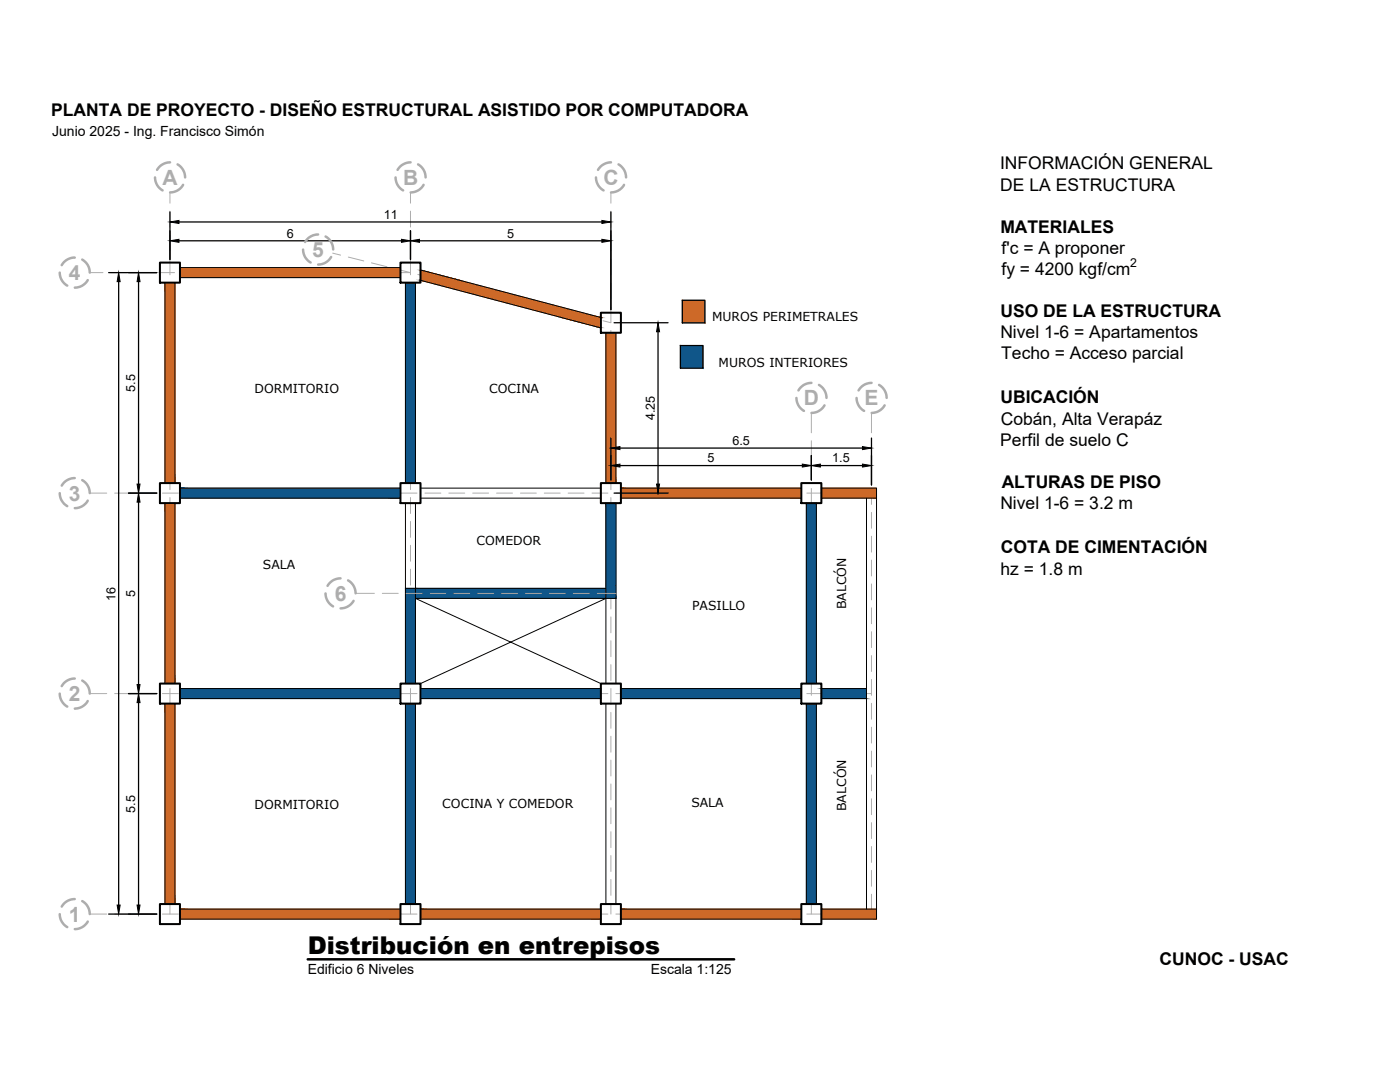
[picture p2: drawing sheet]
<svg xmlns="http://www.w3.org/2000/svg" width="279mm" height="216mm" viewBox="0 0 279 216" stroke-linecap="round" stroke-linejoin="round" font-family="sans-serif">
<!-- layer: 02 Perfiles grilla -->
<g fill="none" stroke="#adadad" stroke-width=".2">
<path d="M33.9 38.4v2.1M81.9 38.4v2.1M121.9 38.4v2.1M17.9 54.4h2.6M22.1 54.4h3.2M26.9 54.4h3.2M31.7 54.4h3.1M33.9 42.1v3.2M33.9 46.9v3.2M33.9 51.7v3.1M33.9 56.4v3.2M36.4 54.4h3.2"/>
<path d="M41.2 54.4h3.2M45.9 54.4h3.2M50.7 54.4h3.2M55.5 54.4h3.1M60.2 54.4h3.2M65 54.4h3.2M66.4 50.5l1.6 .4M69.5 51.3l3.1 .8M69.8 54.4h3.1M74.1 52.5l3.1 .7M74.5 54.4h3.2M78.8 53.6l3 .8"/>
<path d="M79.3 54.4h2.6M81.9 42.1v3.2M81.9 46.9v3.2M81.9 51.7v3.1M81.9 56.4v3.2M83.4 54.8l3.1 .7M88 55.9l3.1 .8M92.6 57.1l3.1 .7M97.2 58.2l3.1 .8M101.9 59.4l3 .8M121.9 42.1v3.2M121.9 46.9v3.2"/>
<path d="M121.9 51.7v3.1M121.9 56.4v3.2M33.9 61.2v3.2M33.9 65.9v3.2M33.9 70.7v3.2M33.9 75.5v3.1M81.9 61.2v3.2M81.9 65.9v3.2M81.9 70.7v3.2M81.9 75.5v3.1M106.5 60.5l3.1 .8M111.1 61.7l3.1 .8"/>
<path d="M115.7 62.8l3.1 .8M120.3 64l1.6 .4M121.9 61.2v3.2M121.9 65.9v3.2M121.9 70.7v3.2M121.9 75.5v3.1M17.9 98.4h3.4M22.9 98.4h3.2M27.7 98.4h3.1M32.4 98.4h3.2M33.9 80.2v3.2M33.9 85v3.2"/>
<path d="M33.9 89.8v3.1M33.9 94.5v3.2M33.9 99.3v3.2M37.2 98.4h3.2M41.9 98.4h3.2M46.7 98.4h3.2M51.5 98.4h3.1M56.2 98.4h3.2M61 98.4h3.2M65.8 98.4h3.1M70.5 98.4h3.2M75.3 98.4h3.2"/>
<path d="M80 98.4h3.2M81.9 80.2v3.2M81.9 85v3.2M81.9 89.8v3.1M81.9 94.5v3.2M81.9 99.3v3.2M84.8 98.4h3.2M89.6 98.4h3.1M94.3 98.4h3.2M99.1 98.4h3.2M103.9 98.4h3.1M108.6 98.4h3.2"/>
<path d="M113.4 98.4h3.2M118.1 98.4h3.2M121.9 80.2v3.2M121.9 85v3.2M121.9 89.8v3.1M121.9 94.5v3.2M121.9 99.3v3.2M122.9 98.4h3.2M127.7 98.4h3.1M132.4 98.4h3.2M137.2 98.4h3.2M142 98.4h3.1"/>
<path d="M146.7 98.4h3.2M151.5 98.4h3.2M156.2 98.4h3.2M161 98.4h3.2M161.9 82.4v4M161.9 87.9v3.2M161.9 92.7v3.2M161.9 97.5v3.1M165.8 98.4h3.1M170.5 98.4h3.4M173.9 82.4v4M173.9 87.9v3.2"/>
<path d="M173.9 92.7v3.2M173.9 97.5v3.1M33.9 104v3.2M33.9 108.8v3.2M33.9 113.6v3.1M33.9 118.3v3.2M71 118.4h3.7M76.3 118.4h3.2M81.1 118.4h3.1M81.9 104v3.2M81.9 108.8v3.2M81.9 113.6v3.1"/>
<path d="M81.9 118.3v3.2M85.8 118.4h3.2M90.6 118.4h3.2M95.4 118.4h3.1M100.1 118.4h3.2M104.9 118.4h3.2M109.6 118.4h3.2M114.4 118.4h3.2M119.2 118.4h3.7M121.9 104v3.2M121.9 108.8v3.2M121.9 113.6v3.1"/>
<path d="M121.9 118.3v3.2M161.9 102.2v3.2M161.9 107v3.2M161.9 111.8v3.1M161.9 116.5v3.2M173.9 102.2v3.2M173.9 107v3.2M173.9 111.8v3.1M173.9 116.5v3.2M17.9 138.4h3.4M22.9 138.4h3.2M27.7 138.4h3.1"/>
<path d="M32.4 138.4h3.2M33.9 123.1v3.2M33.9 127.9v3.1M33.9 132.6v3.2M33.9 137.4v3.2M37.2 138.4h3.2M41.9 138.4h3.2M46.7 138.4h3.2M51.5 138.4h3.1M56.2 138.4h3.2M61 138.4h3.2M65.8 138.4h3.1"/>
<path d="M70.5 138.4h3.2M75.3 138.4h3.2M80 138.4h3.2M81.9 123.1v3.2M81.9 127.9v3.1M81.9 132.6v3.2M81.9 137.4v3.2M84.8 138.4h3.2M89.6 138.4h3.1M94.3 138.4h3.2M99.1 138.4h3.2M103.9 138.4h3.1"/>
<path d="M108.6 138.4h3.2M113.4 138.4h3.2M118.1 138.4h3.2M121.9 123.1v3.2M121.9 127.9v3.1M121.9 132.6v3.2M121.9 137.4v3.2M122.9 138.4h3.2M127.7 138.4h3.1M132.4 138.4h3.2M137.2 138.4h3.2M142 138.4h3.1"/>
<path d="M146.7 138.4h3.2M151.5 138.4h3.2M156.2 138.4h3.2M161 138.4h3.2M161.9 121.3v3.2M161.9 126v3.2M161.9 130.8v3.2M161.9 135.6v3.1M165.8 138.4h3.1M170.5 138.4h3.4M173.9 121.3v3.2M173.9 126v3.2"/>
<path d="M173.9 130.8v3.2M173.9 135.6v3.1M33.9 142.1v3.2M33.9 146.9v3.2M33.9 151.7v3.1M33.9 156.4v3.2M81.9 142.1v3.2M81.9 146.9v3.2M81.9 151.7v3.1M81.9 156.4v3.2M121.9 142.1v3.2M121.9 146.9v3.2"/>
<path d="M121.9 151.7v3.1M121.9 156.4v3.2M161.9 140.3v3.2M161.9 145.1v3.2M161.9 149.9v3.1M161.9 154.6v3.2M161.9 159.4v3.2M173.9 140.3v3.2M173.9 145.1v3.2M173.9 149.9v3.1M173.9 154.6v3.2M173.9 159.4v3.2"/>
<path d="M33.9 161.2v3.2M33.9 166v3.1M33.9 170.7v3.2M33.9 175.5v3.2M81.9 161.2v3.2M81.9 166v3.1M81.9 170.7v3.2M81.9 175.5v3.2M121.9 161.2v3.2M121.9 166v3.1M121.9 170.7v3.2M121.9 175.5v3.2"/>
<path d="M161.9 164.1v3.2M161.9 168.9v3.2M161.9 173.7v3.1M161.9 178.4v4M173.9 178.4v4h-3.4M173.9 164.1v3.2M173.9 168.9v3.2M173.9 173.7v3.1M17.9 182.4h3.4M22.9 182.4h3.2M27.7 182.4h3.1M32.4 182.4h3.2"/>
<path d="M33.9 180.2v2.2M37.2 182.4h3.2M41.9 182.4h3.2M46.7 182.4h3.2M51.5 182.4h3.1M56.2 182.4h3.2M61 182.4h3.2M65.8 182.4h3.1M70.5 182.4h3.2M75.3 182.4h3.2M80 182.4h3.2M81.9 180.2v2.2"/>
<path d="M84.8 182.4h3.2M89.6 182.4h3.1M94.3 182.4h3.2M99.1 182.4h3.2M103.9 182.4h3.1M108.6 182.4h3.2M113.4 182.4h3.2M118.1 182.4h3.2M121.9 180.2v2.2M122.9 182.4h3.2M127.7 182.4h3.1M132.4 182.4h3.2"/>
<path d="M137.2 182.4h3.2M142 182.4h3.1M146.7 182.4h3.2M151.5 182.4h3.2M156.2 182.4h3.2M161 182.4h3.2M165.8 182.4h3.1"/>
</g>
<g fill="none" stroke="#adadad" stroke-width=".5">
<path d="M30.9 35.4a2.96 2.96 0 0 0 1.5 2.6M33.9 32.4a3 3 0 0 0-2.6 1.5M35.4 32.8a3 3 0 0 1 1.5 2.6M36.5 36.9a2.97 2.97 0 0 1-2.6 1.5M78.9 35.4a2.96 2.96 0 0 0 1.6 2.6M81.9 32.4a3 3 0 0 0-2.6 1.5M83.4 32.8a2.97 2.97 0 0 1 1.5 2.6M84.5 36.9a2.94 2.94 0 0 1-2.5 1.5M118.9 35.4a2.94 2.94 0 0 0 1.6 2.6M121.9 32.4a3 3 0 0 0-2.6 1.5M123.4 32.8a2.97 2.97 0 0 1 1.5 2.6M124.5 36.9a2.97 2.97 0 0 1-2.6 1.5"/>
<path d="M11.9 54.4a2.96 2.96 0 0 0 1.5 2.6M14.9 51.4a2.95 2.95 0 0 0-2.6 1.5M16.4 51.8a2.97 2.97 0 0 1 1.5 2.6M17.5 55.9a2.96 2.96 0 0 1-2.6 1.5M60.5 49.8a2.96 2.96 0 0 0 1.5 2.6M63.5 46.8a3 3 0 0 0-2.6 1.5M65 47.2a3 3 0 0 1 1.5 2.6M66.1 51.3a2.97 2.97 0 0 1-2.6 1.5M158.9 79.4a2.96 2.96 0 0 0 1.6 2.6M161.9 76.4a2.94 2.94 0 0 0-2.6 1.5M163.4 76.8a3 3 0 0 1 1.5 2.6M170.9 79.4a2.96 2.96 0 0 0 1.6 2.6"/>
<path d="M173.9 76.4a2.98 2.98 0 0 0-2.6 1.5M175.4 76.8a3 3 0 0 1 1.5 2.6M11.9 98.4a2.99 2.99 0 0 0 1.5 2.6M14.9 95.4a3 3 0 0 0-2.6 1.5M16.4 95.8a2.97 2.97 0 0 1 1.5 2.6M17.5 99.9a2.9 2.9 0 0 1-2.6 1.5M164.5 80.9a2.99 2.99 0 0 1-2.5 1.5M176.5 80.9a2.99 2.99 0 0 1-2.5 1.5M65 118.4a2.99 2.99 0 0 0 1.5 2.6M68 115.4a2.94 2.94 0 0 0-2.6 1.5M69.5 115.8a2.97 2.97 0 0 1 1.5 2.6M70.6 119.9a2.99 2.99 0 0 1-2.6 1.5"/>
<path d="M11.9 138.4a2.96 2.96 0 0 0 1.5 2.6M14.9 135.4a2.95 2.95 0 0 0-2.6 1.5M16.4 135.8a2.97 2.97 0 0 1 1.5 2.6M17.5 139.9a2.94 2.94 0 0 1-2.6 1.5M14.9 179.4a3 3 0 0 0-2.6 1.5M16.4 179.8a2.97 2.97 0 0 1 1.5 2.6M11.9 182.4a2.99 2.99 0 0 0 1.5 2.6M17.5 183.9a2.9 2.9 0 0 1-2.6 1.5"/>
</g>
<!-- layer: 01 Planta caminamiento -->
<g fill="#cd6928" stroke="#cd6928" stroke-width=".2">
<path d="M112.1 63.4h7.8v2z"/>
<path d="M35.9 53.4l44 2v-2zM35.9 53.4l44 2h-44z"/>
<path d="M83.9 53.9l7.9 2zM83.9 53.9l7.9 2h-7.9z"/>
<path d="M83.9 55.9l36 7.5-28.1-7.5zM83.9 55.9l36 7.5h-7.8z"/>
<path d="M112.1 63.4l7.8 2zM119.7 65.4h.2z"/>
<path d="M32.9 56.4l2 40v-40zM32.9 56.4l2 40h-2z"/>
<path d="M32.9 100.4l2 36v-36zM32.9 100.4l2 36h-2z"/>
<path d="M32.9 140.4l2 40v-40zM32.9 140.4l2 40h-2z"/>
<path d="M163.9 181.4l11 2v-2zM163.9 181.4l11 2h-11z"/>
<path d="M123.9 181.4l36 2v-2zM123.9 181.4l36 2h-36z"/>
<path d="M83.9 181.4l36 2v-2zM83.9 181.4l36 2h-36z"/>
<path d="M35.9 181.4l44 2v-2zM35.9 181.4l44 2h-44z"/>
<path d="M120.9 66.4l2 30v-30zM120.9 66.4l2 30h-2z"/>
<path d="M163.9 97.4l11 2v-2zM163.9 97.4l11 2h-11z"/>
<path d="M123.9 97.4l36 2v-2zM123.9 97.4l36 2h-36z"/>
<path d="M136.2 59.9l4.5 4.5v-4.5zM136.2 59.9l4.5 4.5h-4.5z"/>
</g>
<!-- layer: 01 Planta muros -->
<g fill="none" stroke="#000" stroke-width=".4">
<path d="M31.9 52.4h4v4h-4zM79.9 52.4h4v4h-4zM119.9 62.4h4v4h-4zM31.9 96.4h4v4h-4zM79.9 96.4h4v4h-4zM119.9 96.4h4v4h-4zM159.9 96.4h4v4h-4zM31.9 136.4h4v4h-4zM79.9 136.4h4v4h-4zM119.9 136.4h4v4h-4zM159.9 136.4h4v4h-4zM31.9 180.4h4v4h-4z"/>
<path d="M79.9 180.4h4v4h-4zM119.9 180.4h4v4h-4zM159.9 180.4h4v4h-4z"/>
</g>
<!-- layer: 01 Planta caminamiento -->
<g fill="#105689" stroke="#105689" stroke-width=".2">
<path d="M80.9 140.4l2 40v-40zM80.9 140.4l2 40h-2z"/>
<path d="M120.9 100.4l2 19v-19zM120.9 100.4l2 19h-2z"/>
<path d="M82.9 117.4l38 2v-2zM82.9 117.4l38 2h-38z"/>
<path d="M160.9 100.4l2 36v-36zM160.9 100.4l2 36h-2z"/>
<path d="M163.9 137.4l9 2v-2zM163.9 137.4l9 2h-9z"/>
<path d="M123.9 137.4l36 2v-2zM123.9 137.4l36 2h-36z"/>
<path d="M83.9 137.4l36 2v-2zM83.9 137.4l36 2h-36z"/>
<path d="M35.9 137.4l44 2v-2zM35.9 137.4l44 2h-44z"/>
<path d="M160.9 140.4l2 40v-40zM160.9 140.4l2 40h-2z"/>
<path d="M80.9 117.4l2 19v-19zM80.9 117.4l2 19h-2z"/>
<path d="M80.9 56.4l2 40v-40zM80.9 56.4l2 40h-2z"/>
<path d="M35.9 97.4l44 2v-2zM35.9 97.4l44 2h-44z"/>
<path d="M135.8 69l4.5 4.4v-4.4zM135.8 69l4.5 4.4h-4.5z"/>
</g>
<g fill="none" stroke="#000" stroke-width=".2">
<path d="M32.9 56.4v40M34.9 56.4v40M35.9 53.4h44M35.9 55.4h44M80.9 56.4v40M82.9 56.4v40M83.7 55.9l36.2 9.5M83.9 53.9l36.3 9.5M120.9 66.4v30M122.9 66.4v30M35.9 97.4h44M35.9 99.4h44"/>
<path d="M83.9 97.4h36M83.9 99.4h36M123.9 97.4h36M123.9 99.4h36M163.9 99.4h9v82h-9M163.9 97.4h11v86h-11M172.9 99.4h2M32.9 100.4v36M34.9 100.4v36M80.9 100.4v36M80.9 117.4h40M82.9 100.4v36"/>
<path d="M120.9 100.4v36M120.9 119.4h2M122.9 100.4v36M160.9 100.4v36M162.9 100.4v36M35.9 137.4h44M35.9 139.4h44M83.9 136.4l37-17h-38l37 17M83.9 137.4h36M83.9 139.4h36M123.9 137.4h36M123.9 139.4h36"/>
<path d="M163.9 137.4h9M163.9 139.4h9M32.9 140.4v40M34.9 140.4v40M80.9 140.4v40M82.9 140.4v40M120.9 140.4v40M122.9 140.4v40M160.9 140.4v40M162.9 140.4v40M35.9 181.4h44M35.9 183.4h44"/>
<path d="M83.9 181.4h36M83.9 183.4h36M123.9 181.4h36M123.9 183.4h36M172.9 181.4h2"/>
</g>
<g fill="none" stroke="#000" stroke-width=".25">
<path d="M21.7 54.4h9.6M23.7 56.2v124.4M27.7 56.2v40.4M33.9 42.3v9.5M35.7 48h44.4M35.7 44.3h84.4M81.9 46v5.8M83.7 48h36.4M121.9 42.3v19.5M136.2 59.9h4.5v4.5h-4.5zM122.6 64.4h10.7M131.3 66.2v30.4"/>
<path d="M135.8 69h4.5v4.4h-4.5zM25.7 98.4h5.6M121.9 87.4v8.4M122.6 98.4h10.7M123.7 92.9h36.4M123.7 89.4h48.4M161.9 90.9v4.9M163.7 92.9h8.4M173.9 87.4v9.4M27.7 100.2v36.4M25.7 138.4h5.6M27.7 140.2v40.4"/>
<path d="M21.7 182.4h9.6"/>
</g>
<g fill="#000" stroke="#000" stroke-width=".2">
<path d="M23.7 54.4l.3 1.8h-.6zM27.7 54.4l.2 1.8h-.5zM33.9 48l1.8-.2v.6zM33.9 44.3l1.8-.3v.6zM80.1 47.8l1.8 .2-1.8 .4zM81.9 48l1.8-.2v.6zM120.1 47.8l1.8 .2-1.8 .4zM120.1 44l1.8 .3-1.8 .3zM131.3 64.4l.3 1.8h-.6zM27.4 96.6h.5l-.2 1.8zM121.9 92.9l1.8-.3v.6zM121.9 89.4l1.8-.3v.6z"/>
<path d="M131 96.6h.6l-.3 1.8zM160.1 92.6l1.8 .3-1.8 .3zM161.9 92.9l1.8-.3v.6zM172.1 92.6l1.8 .3-1.8 .3zM172.1 89.1l1.8 .3-1.8 .3zM27.7 98.4l.2 1.8h-.5zM27.4 136.6h.5l-.2 1.8zM27.7 138.4l.2 1.8h-.5zM23.4 180.6h.6l-.3 1.8zM27.4 180.6h.5l-.2 1.8z"/>
</g>
<path d="M61.4 191.4h85.1" fill="none" stroke="#000" stroke-width=".5"/>
<text font-size="4.9" x="61.4" y="190.4">Distribución en entrepisos</text>
<g font-size="4.2" fill="#adadad">
<text x="32.4" y="36.9">A</text>
<text x="80.4" y="36.9">B</text>
<text x="120.4" y="36.9">C</text>
<text x="62.3" y="51.2">5</text>
<text x="13.8" y="55.9">4</text>
<text x="160.4" y="80.9">D</text>
<text x="172.5" y="80.9">E</text>
<text x="13.8" y="99.9">3</text>
<text x="66.8" y="119.9">6</text>
<text x="13.8" y="139.9">2</text>
<text x="13.8" y="183.9">1</text>
</g>
<g font-size="3.5">
<text x="10.2" y="23.2">PLANTA DE PROYECTO - DISEÑO ESTRUCTURAL ASISTIDO POR COMPUTADORA</text>
<text x="199.6" y="33.6">INFORMACIÓN GENERAL</text>
<text x="199.6" y="38.1">DE LA ESTRUCTURA</text>
<text x="199.7" y="46.5">MATERIALES</text>
<text x="199.9" y="50.7">f'c = A proponer</text>
<text x="199.9" y="54.9">fy = 4200 kgf/cm</text>
<text x="199.7" y="63.3">USO DE LA ESTRUCTURA</text>
<text x="199.6" y="67.5">Nivel 1-6 = Apartamentos</text>
<text x="199.8" y="71.7">Techo = Acceso parcial</text>
<text x="199.7" y="80.3">UBICACIÓN</text>
<text x="199.6" y="89">Perfil de suelo C</text>
<text x="199.7" y="84.8">Cobán, Alta Verapáz</text>
<text x="199.6" y="101.6">Nivel 1-6 = 3.2 m</text>
<text x="199.9" y="97.4">ALTURAS DE PISO</text>
<text x="199.7" y="110.3">COTA DE CIMENTACIÓN</text>
<text x="199.7" y="114.8">hz = 1.8 m</text>
<text x="231.4" y="192.6">CUNOC - USAC</text>
</g>
<g font-size="2.8">
<text x="10.4" y="27.2">Junio 2025 - Ing. Francisco Simón</text>
<text x="61.4" y="194.4">Edificio 6 Niveles</text>
<text x="129.9" y="194.4">Escala 1:125</text>
</g>
<g font-size="2.5">
<text x="57.2" y="47.4">6</text>
<text x="76.6" y="43.7">11</text>
<text x="101.2" y="47.4">5</text>
<text x="142.1" y="64.1">MUROS PERIMETRALES</text>
<text x="143.4" y="73.2">MUROS INTERIORES</text>
<text x="27" y="78.1" transform="rotate(-90 27 78.1)">5.5</text>
<text x="50.8" y="78.4">DORMITORIO</text>
<text x="97.6" y="78.4">COCINA</text>
<text x="130.7" y="83.8" transform="rotate(-90 130.7 83.8)">4.25</text>
<text x="146.2" y="88.8">6.5</text>
<text x="141.2" y="92.2">5</text>
<text x="166.1" y="92.2">1.5</text>
<text x="52.5" y="113.6">SALA</text>
<text x="95.1" y="108.7">COMEDOR</text>
<text x="23" y="119.9" transform="rotate(-90 23 119.9)">16</text>
<text x="27" y="119.1" transform="rotate(-90 27 119.1)">5</text>
<text x="138.1" y="121.7">PASILLO</text>
<text x="168.9" y="121.6" transform="rotate(-90 168.9 121.6)">BALCÓN</text>
<text x="50.8" y="161.4">DORMITORIO</text>
<text x="88.3" y="161.3">COCINA Y COMEDOR</text>
<text x="138" y="161.1">SALA</text>
<text x="168.9" y="161.8" transform="rotate(-90 168.9 161.8)">BALCÓN</text>
<text x="27" y="162.1" transform="rotate(-90 27 162.1)">5.5</text>
</g>
<text font-size="2.4" x="225.5" y="53.4">2</text>
</svg>
